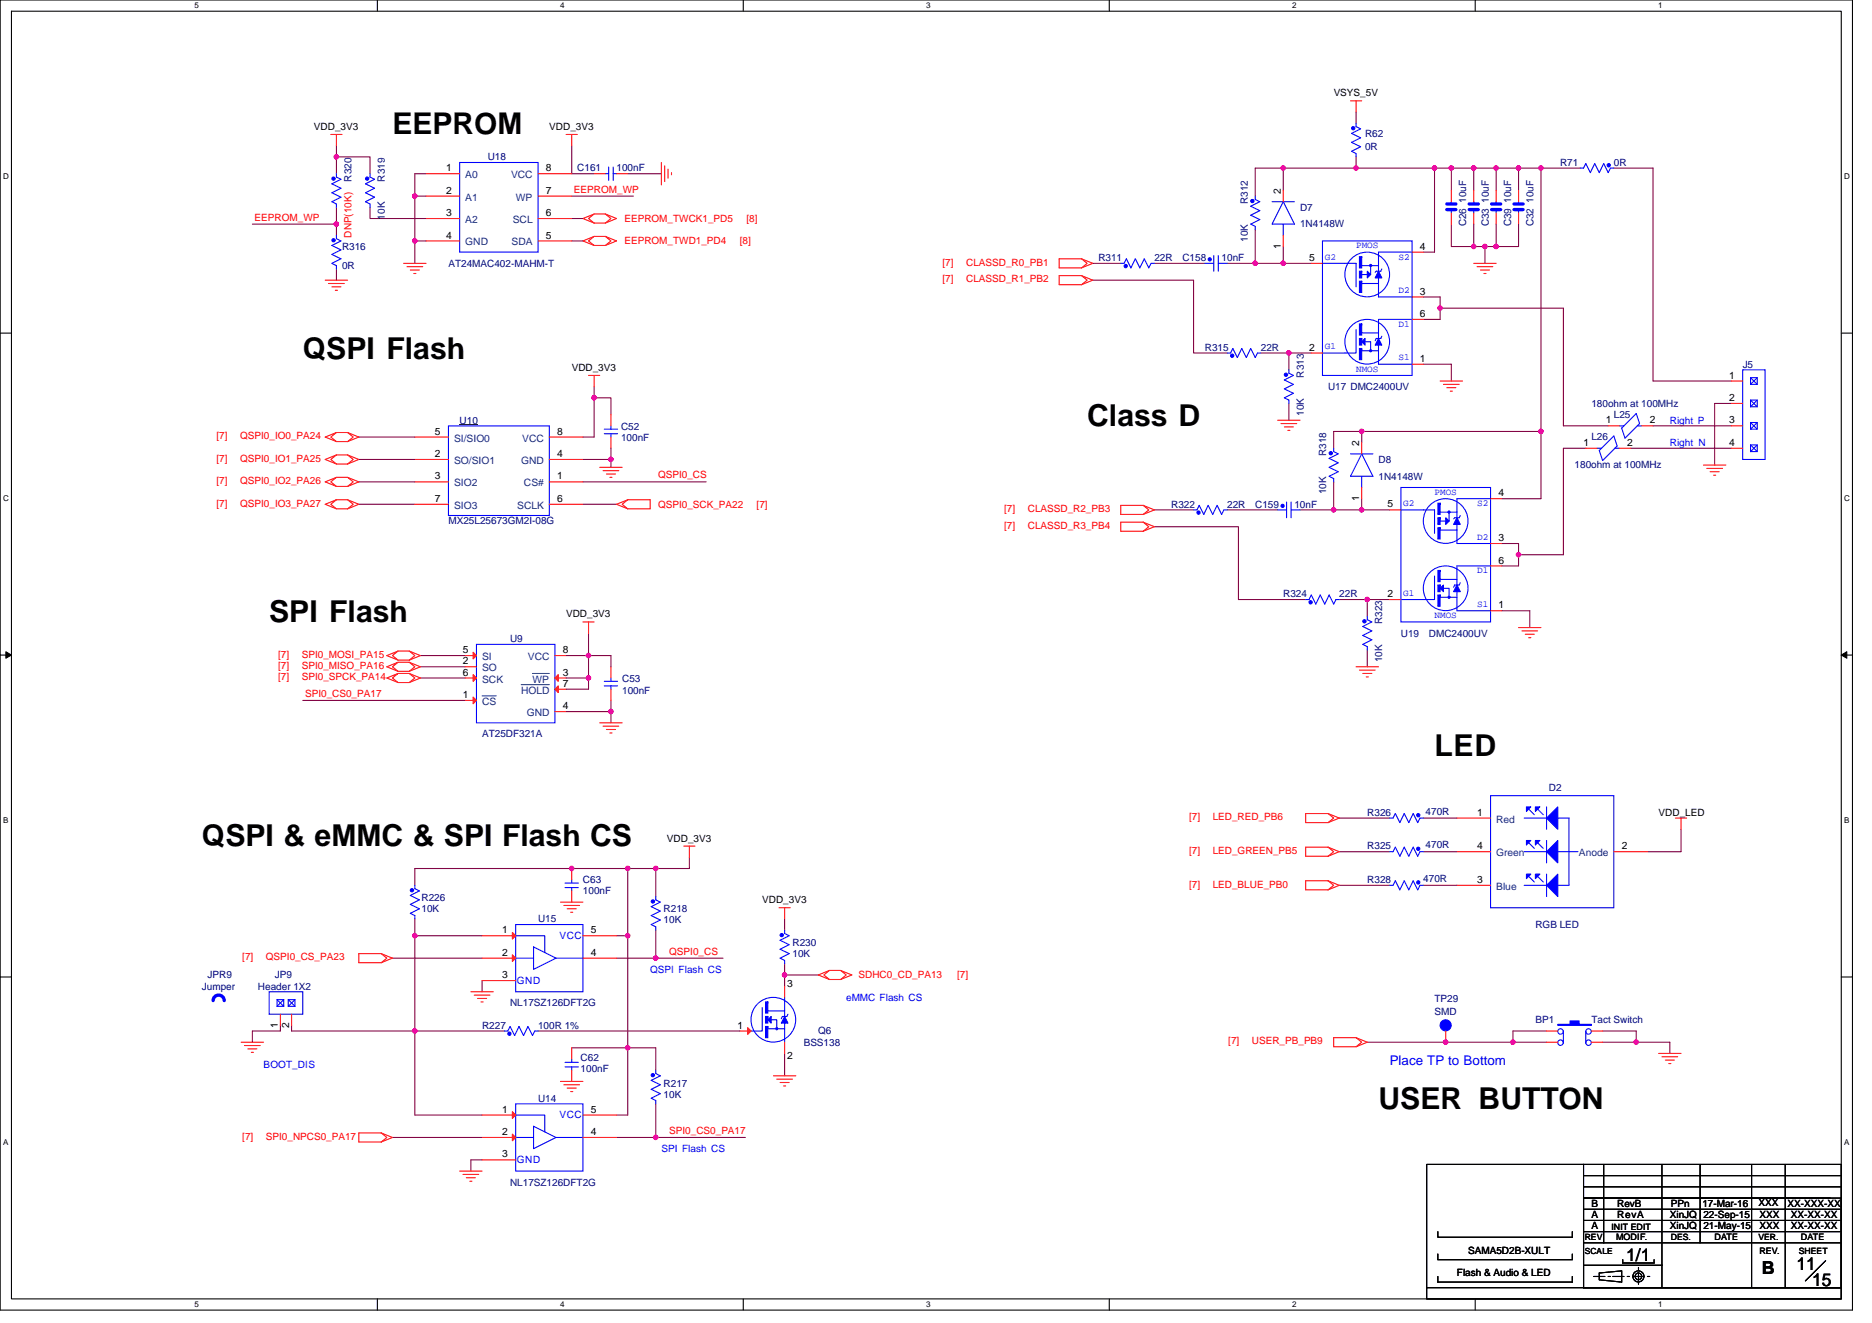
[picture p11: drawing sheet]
<svg xmlns="http://www.w3.org/2000/svg" width="297mm" height="210mm" viewBox="0 0 297 210" stroke-linecap="round" stroke-linejoin="round" font-family="sans-serif">
<path d="M0 0h293.9v207.9h-293.9zM1.8 1.8h290.4v204.3h-290.4z" fill="none" stroke="#000" stroke-width=".17"/>
<g fill="#fff">
<path d="M30.8 .2h.7v1.4h-.7z"/>
<path d="M30.8 206.3h.7v1.4h-.7z"/>
</g>
<path d="M59.9 0v1.8M59.9 206.1v1.8" fill="none" stroke="#000" stroke-width=".17"/>
<g fill="#fff">
<path d="M88.9 .2h.7v1.4h-.7z"/>
<path d="M88.9 206.3h.7v1.4h-.7z"/>
</g>
<path d="M117.9 0v1.8M117.9 206.1v1.8" fill="none" stroke="#000" stroke-width=".17"/>
<g fill="#fff">
<path d="M147 .2h.7v1.4h-.7z"/>
<path d="M147 206.3h.7v1.4h-.7z"/>
</g>
<path d="M176 0v1.8M176 206.1v1.8" fill="none" stroke="#000" stroke-width=".17"/>
<g fill="#fff">
<path d="M205 .2h.7v1.4h-.7z"/>
<path d="M205 206.3h.7v1.4h-.7z"/>
</g>
<path d="M234.1 0v1.8M234.1 206.1v1.8" fill="none" stroke="#000" stroke-width=".17"/>
<g fill="#fff">
<path d="M263.1 .2h.7v1.4h-.7z"/>
<path d="M263.1 206.3h.7v1.4h-.7z"/>
<path d="M.5 27.3h.9v1.4h-.9z"/>
<path d="M292.6 27.3h.9v1.4h-.9z"/>
<path d="M.5 78.4h.9v1.4h-.9z"/>
<path d="M292.6 78.4h.9v1.4h-.9z"/>
</g>
<path d="M0 52.9h1.8M292.2 52.9h1.7" fill="none" stroke="#000" stroke-width=".17"/>
<g fill="#fff">
<path d="M.5 129.5h.8v1.4h-.8z"/>
<path d="M292.6 129.5h.9v1.4h-.9z"/>
</g>
<path d="M0 103.9h1.8M292.2 103.9h1.7" fill="none" stroke="#000" stroke-width=".17"/>
<path d="M.9 103.4l.9 .5-.9 .5zM292.2 103.9l.8-.5v1z" fill="#000" stroke="#000" stroke-width=".16"/>
<g fill="#fff">
<path d="M.5 180.5h.8v1.4h-.8z"/>
<path d="M292.6 180.5h.9v1.4h-.9z"/>
</g>
<g fill="none" stroke="#000" stroke-width=".17">
<path d="M0 155h1.8M292.2 155h1.7M228.2 199v.9h21.3v-.9M228.2 195.4v.9h21.3v-.9M251.3 186.5h40.9M251.3 193.6h40.7M251.3 191.9h40.7M251.3 190.1h39.1M251.3 188.3h40.9M251.3 197.2h40.9M251.3 184.7h-24.9v19.6M251.3 195.4h40.9"/>
<path d="M251.3 184.7h40.9v19.6h-40.9zM251.3 190.1h40.9v14.2h-40.9zM254.5 184.7v12.5M257.5 199.9v.5h5v-.5M263.7 184.7v19.6M269.8 184.7v12.5M277.9 184.7v19.6M283.3 184.7v19.6M226.4 204.3h65.8v1.8h-65.8zM228.2 202.5v.9h21.3v-.9M251.3 200.7h12.4M252.9 202.5h1.8"/>
<path d="M253.8 202l3.5-.4v1.8l-3.5-.3zM255.2 202.5h.3M255.9 202.5h1.8M258.2 202.5h.4M259.1 202.5h1.8M260 201.1v.3M260 202v1.8M261.4 202.5h.4M289.7 200l-3.2 3.2"/>
<circle cx="260" cy="202.5" r=".53"/>
<circle cx="260" cy="202.5" r=".88"/>
</g>
<g fill="none" stroke="#800040" stroke-width=".17">
<path d="M215.2 17.8v1.8M40 35.6h13.4M53.4 24.9h5.3v2.7M53.4 23.1v1.8M53.4 32.9v2.7M53.4 35.6v1.7M53.4 24.9v2.7M58.7 32.9v1.8h8.9M65.8 38.2h1.8M65.8 31.1h1.8M65.8 38.2v3.6M67.6 27.6h-1.8v10.6"/>
<path d="M90.7 23.1v4.5h3.6M90.7 31.1h9.8M90.7 34.7h1.8M90.7 38.2h1.8M99.6 27.6h5.3M199.2 36.4v5.4M203.6 26.7h-4.4v4.4M203.6 39.1v2.7M203.6 26.7v3.5M203.6 26.7h11.6M215.2 26.7h12.4v13.3h-1.8M215.2 24.9v1.8"/>
<path d="M227.6 26.7h2.7M230.3 26.7h3.5M230.3 35.6v3.5h3.5M230.3 26.7v3.5M233.8 26.7v3.5M233.8 35.6v3.5M233.8 26.7h3.6M233.8 39.1h1.8M235.6 39.1h1.8M235.6 39.1v2.7M237.4 26.7v3.5M237.4 35.6v3.5"/>
<path d="M237.4 26.7h3.6M241 26.7h3.5M241 26.7v3.5M241 35.6v3.5h-3.6M244.5 26.7v41.8M244.5 26.7h6.2M256.1 26.7h6.2v33.8h12.4M53.4 42.7v1.7M173.4 41.8h4.4M173.4 44.5h16v11.5h5.3M183.2 41.8h8M194.7 41.8h4.5"/>
<path d="M199.2 41.8h4.4M200.1 56h4.4v2.7M203.6 41.8h4.5M204.5 56h3.6M225.8 47.1h2.7v1.8M225.8 57.8h4.5v2.7M228.5 48.9v1.8h-2.7M228.5 48.9h19.6v18.7h7.1M56.9 69.3h8.9M56.9 72.9h8.9M56.9 76.5h8.9M92.5 76.5h19.6"/>
<path d="M92.5 72.9h4.4M94.3 61.3v1.8h2.6v2.7M94.3 63.1v6.2h-1.8M96.9 72.9v1.2M96.9 71.1v1.8M204.5 64v2.7M211.6 76.5v4.4M216.1 68.5h28.4M216.1 79.1v1.8h4.4M216.1 68.5h-4.5v2.6M216.1 68.5v1.7M244.5 68.5v10.6h-6.2"/>
<path d="M251.6 71.1h-3.5v16.9h-7.1M258.7 71.1h16M262.3 67.6h12.4M274.7 64h-2.6v9.8M56.9 80h8.9M92.5 80h5.3M183.2 83.6h13.3v11.5h10.7M183.2 80.9h6.2M194.7 80.9h8M206.3 80.9h9.8M212.5 95.1h4.5v2.7M217 95.1h3.5"/>
<path d="M238.3 96.9h4.4v2.7M238.3 86.2h2.7v1.8M241 88v1.8h-2.7M48 111.1h25.8M66.7 104h7.1M66.7 105.8h7.1M66.7 107.6h7.1M89.8 112.9h7.1M89.8 107.6h3.6M89.8 104h3.6M93.4 104h3.5v1.8M93.4 107.6v1.7h-3.6"/>
<path d="M93.4 104v3.6M93.4 100.5v3.5M96.9 111.1v1.8M96.9 112.9v1.8M217 103.1v2.7M99.6 137.8h-33.8v2.7M99.6 137.8h4.5M99.6 137.8v10.7M104.1 137.8v4.4M109.4 136v1.8h-5.3M212.5 135.1h8M212.5 129.8h8"/>
<path d="M225.8 135.1h5.4M225.8 129.8h5.4M266.7 131.6v3.5h-5.3M62.3 152h14.2M65.8 148.5h10.7M65.8 145.8v2.7M65.8 148.5v15.1M76.5 155.6v1.8M97.8 152h6.3M97.8 148.5h1.8M99.6 148.5v17.7M104.1 152h10.6"/>
<path d="M104.1 147.6v4.4M124.5 152.9v1.8M124.5 145.8v1.8M129.8 154.7h-5.3v1.8M212.5 140.5h8M225.8 140.5h5.4M44.5 162.7v.9h-4.5v1.8M46.3 162.7v.9h19.5M65.8 163.6v13.3h10.7M65.8 163.6h14.2M85.4 163.6h32M90.7 166.2h8.9"/>
<path d="M99.6 166.2v10.7h-1.8M99.6 166.2h4.5v3.6M104.1 175.1v5.4M124.5 167.1v3.6M217 165.4h23.1M240.1 165.4h5.3M245.4 163.6h-5.3v1.8M254.3 163.6h5.3v1.8h5.4v1.7M254.3 165.4h5.3M62.3 180.5h14.2M76.5 184h-1.8v1.8M97.8 180.5h6.3"/>
<path d="M104.1 180.5h14.2"/>
</g>
<g fill="#f0f" stroke="#f0f" stroke-width=".17">
<circle cx="204.5" cy="56" r=".35"/>
<circle cx="203.6" cy="41.8" r=".35"/>
<circle cx="199.2" cy="41.8" r=".35"/>
<circle cx="203.6" cy="26.7" r=".35"/>
<circle cx="228.5" cy="48.9" r=".35"/>
<circle cx="244.5" cy="68.4" r=".35"/>
<circle cx="216.1" cy="68.4" r=".35"/>
<circle cx="211.6" cy="80.9" r=".35"/>
<circle cx="216.1" cy="80.9" r=".35"/>
<circle cx="244.5" cy="26.7" r=".35"/>
<circle cx="227.6" cy="26.7" r=".35"/>
<circle cx="215.2" cy="26.7" r=".35"/>
<circle cx="216.9" cy="95.1" r=".35"/>
<circle cx="240.9" cy="88" r=".35"/>
<circle cx="53.4" cy="24.9" r=".35"/>
<circle cx="53.4" cy="35.5" r=".35"/>
<circle cx="65.8" cy="31.1" r=".35"/>
<circle cx="65.8" cy="38.2" r=".35"/>
<circle cx="104" cy="152" r=".35"/>
<circle cx="90.7" cy="137.8" r=".35"/>
<circle cx="104" cy="180.5" r=".35"/>
<circle cx="99.6" cy="137.8" r=".35"/>
<circle cx="96.9" cy="72.9" r=".35"/>
<circle cx="94.3" cy="63.1" r=".35"/>
<circle cx="240.1" cy="165.3" r=".35"/>
<circle cx="229.4" cy="165.3" r=".35"/>
<circle cx="259.6" cy="165.3" r=".35"/>
<circle cx="230.3" cy="26.7" r=".35"/>
<circle cx="235.6" cy="39.1" r=".35"/>
<circle cx="233.8" cy="26.7" r=".35"/>
<circle cx="237.4" cy="26.7" r=".35"/>
<circle cx="240.9" cy="26.7" r=".35"/>
<circle cx="237.4" cy="39.1" r=".35"/>
<circle cx="233.8" cy="39.1" r=".35"/>
<circle cx="96.9" cy="112.9" r=".35"/>
<circle cx="93.4" cy="107.6" r=".35"/>
<circle cx="93.4" cy="104" r=".35"/>
<circle cx="99.6" cy="166.2" r=".35"/>
<circle cx="99.6" cy="148.4" r=".35"/>
<circle cx="65.8" cy="163.6" r=".35"/>
<circle cx="65.8" cy="148.4" r=".35"/>
<circle cx="104" cy="137.8" r=".35"/>
<circle cx="124.5" cy="154.7" r=".35"/>
</g>
<g fill="none" stroke="#f00" stroke-width=".17">
<path d="M214.3 16h1.8M215.2 16v1.8M215.2 19.6h.1M52.5 21.3h1.8M53.4 21.3v1.8M53.4 37.3h.1M53.4 27.6h.1M53.4 32.9h.1M58.7 27.6h.1M58.7 32.9h.1M67.6 27.6h5.3M67.6 31.1h5.3"/>
<path d="M67.6 34.7h5.3M67.6 38.2h5.3M85.4 27.6h5.3M85.4 31.1h5.3M85.4 34.7h5.3M85.4 38.2h5.3M89.8 21.3h1.8M90.7 21.3v1.8M94.3 27.6h1.8M94.3 37.5l-.9 .7 .9 .7M94.3 34l-.9 .7 .9 .7M96.1 37.5h-1.8l-1.8 .7 1.8 .7"/>
<path d="M96.1 34h-1.8l-1.8 .7 1.8 .7M96.1 38.9l.8-.7-.8-.7 1.7 .7-1.7 .7h-1.8M96.1 35.4l.8-.7-.8-.7 1.7 .7-1.7 .7h-1.8M97.8 27.6h1.8M104.9 25.8v3.5M105.5 26.3v2.5M106 26.8v1.5M106.5 27.4v.3M199.2 31.1h.1M199.2 36.4h.1M203.6 37.3v1.8M203.6 30.2v1.8"/>
<path d="M215.2 24.9h.1M230.3 30.2v1.8M230.3 33.8v1.8M233.8 30.2v1.8M233.8 33.8v1.8M237.4 30.2v1.8M237.4 33.8v1.8M241 30.2v1.8M241 33.8v1.8M250.7 26.7h.1M256.1 26.7h.1M51.6 44.4h3.6"/>
<path d="M52.1 45h2.5M52.7 45.5h1.4M53.2 46.1h.3M53.4 42.7h.1M64 41.8h3.6M64.6 42.3h2.5M65.1 42.8h1.4M65.7 43.4h.3M93.4 59.6h1.8M94.3 59.6v1.7M171.6 41.1l1.8 .7-1.8 .7M171.6 41.1l.9 .7-.9 .7"/>
<path d="M171.6 43.7l1.8 .7-1.8 .8M171.6 43.7l.9 .7-.9 .8M171.6 41.1h-3.5v1.4h3.5M171.6 43.7h-3.5v1.5h3.5M177.8 41.8h.1M183.2 41.8h.1M191.2 41.8h.1M194.7 56h.1M194.7 41.8h.1M200.1 56h.1M204.5 58.7h.1M208.1 56h1.7"/>
<path d="M208.1 41.8h1.7M224.1 57.8h1.7M224.1 50.7h1.7M224.1 47.1h1.7M224.1 40h1.7M233.8 41.8h3.6M234.4 42.3h2.5M234.9 42.8h1.4M235.5 43.4h.3M53.4 68.6h1.8l1.7 .7-1.7 .8M53.4 72.2h1.8l1.7 .7-1.7 .7M53.4 75.7h1.8l1.7 .8-1.7 .7"/>
<path d="M53.4 79.3h1.8l1.7 .7-1.7 .7M53.4 70.1l-.9-.8 .9-.7-1.8 .7 1.8 .8h1.8M53.4 73.6l-.9-.7 .9-.7-1.8 .7 1.8 .7h1.8M53.4 77.2l-.9-.7 .9-.8-1.8 .8 1.8 .7h1.8M55.2 68.6l.8 .7-.8 .8M55.2 72.2l.8 .7-.8 .7M55.2 75.7l.8 .8-.8 .7M55.2 79.3l.8 .7-.8 .7M65.8 69.3h5.4M65.8 72.9h5.4M65.8 76.5h5.4M87.2 69.3h5.3"/>
<path d="M87.2 76.5h5.3M87.2 72.9h5.3M95.2 74.1h3.5M95.7 74.7h2.5M96.2 75.2h1.5M96.8 75.7h.3M96.9 65.8v1.8M96.9 69.3v1.8M99.6 79.3h3.6v1.4h-3.6M99.6 79.3l-1.8 .7 1.8 .7M99.6 79.3l-.9 .7 .9 .7M202.7 66.7h3.6"/>
<path d="M203.3 67.2h2.5M203.8 67.7h1.4M204.3 68.3h.4M204.5 64h.1M211.6 71.1h.1M211.6 76.5h.1M216.1 77.3v1.8M216.1 70.2v1.8M228.5 60.5h3.6M229 61h2.5M229.6 61.5h1.4M230.1 62.1h.4"/>
<path d="M236.5 79.1h1.8M251.6 71.1h1.8M255.2 67.6h1.8M257 71.1h1.7M260.5 67.6h1.8M270.3 73.8h3.6M270.8 74.3h2.5M271.4 74.8h1.4M271.9 75.4h.3M274.7 60.5h1.8M274.7 64h1.8M274.7 67.6h1.8"/>
<path d="M274.7 71.1h1.8M53.4 80.7l-.9-.7 .9-.7-1.8 .7 1.8 .7h1.8M65.8 80h5.4M87.2 80h5.3M92.5 98.7h1.8M93.4 98.7v1.8M181.4 80.2h-3.6v1.4h3.6M181.4 82.8h-3.6v1.5h3.6M181.4 80.2l1.8 .7-1.8 .7M181.4 80.2l.9 .7-.9 .7M181.4 82.8l1.8 .8-1.8 .7M181.4 82.8l.9 .8-.9 .7"/>
<path d="M189.4 80.9h.1M194.7 80.9h.1M202.7 80.9h.1M206.3 80.9h.1M207.2 95.1h.1M212.5 95.1h.1M217 97.8h.1M220.5 95.1h1.8M220.5 80.9h1.8M236.5 96.9h1.8M236.5 89.8h1.8M236.5 86.2h1.8"/>
<path d="M241 99.6h3.5M63.2 103.3h1.7l1.8 .7-1.8 .7M63.2 105.1h1.7l1.8 .7-1.8 .7M63.2 106.8h1.7l1.8 .8-1.8 .7M64.9 104.7h-1.7l-1.8-.7 1.8-.7-.9 .7 .9 .7M64.9 106.5h-1.7l-1.8-.7 1.8-.7-.9 .7 .9 .7M64.9 108.3h-1.7l-1.8-.7 1.8-.8-.9 .8 .9 .7M64.9 103.3l.9 .7-.9 .7M64.9 105.1l.9 .7-.9 .7M64.9 106.8l.9 .8-.9 .7M73.8 111.1h1.8M73.8 107.6h1.8"/>
<path d="M73.8 104h1.8M73.8 105.8h1.8M88.1 109.3h1.7M88.1 112.9h1.7M88.1 104h1.7M88.1 107.6h1.7M95.2 114.7h3.5M95.7 115.2h2.5M96.2 115.7h1.5M96.8 116.3h.3M96.9 105.8v1.8M96.9 109.3v1.8"/>
<path d="M215.2 105.8h3.5M215.7 106.3h2.5M216.2 106.8h1.5M216.8 107.4h.3M217 103.1h.1M241.5 100.1h2.5M242 100.6h1.5M242.6 101.2h.3M90.7 137.8v1.8M108.5 134.2h1.8M109.4 134.2v1.8M210.7 139.7h-3.5v1.5h3.5"/>
<path d="M210.7 134.4h-3.5v1.4h3.5M210.7 129.1h-3.5v1.4h3.5M210.7 139.7l1.8 .8-1.8 .7M210.7 139.7l.9 .8-.9 .7M210.7 134.4l1.8 .7-1.8 .7M210.7 134.4l.9 .7-.9 .7M210.7 129.1l1.8 .7-1.8 .7M210.7 129.1l.9 .7-.9 .7M220.5 129.8h.1M220.5 135.1h.1M225.8 129.8h.1M225.8 135.1h.1"/>
<path d="M231.2 129.8h5.3M231.2 135.1h5.3M256.1 135.1h5.3M265.9 129.8h1.7M266.7 129.8v1.8M60.5 151.3h-3.6v1.4h3.6M60.5 151.3l1.8 .7-1.8 .7M60.5 151.3l.9 .7-.9 .7M65.8 140.5h.1M65.8 145.8h.1M74.7 157.4h3.6M75.2 157.9h2.5"/>
<path d="M75.8 158.4h1.4M76.3 159h.4M76.5 148.5h5.3M76.5 152h5.3M76.5 155.6h5.3M88.9 143.1h3.6M89.5 143.7h2.5M90 144.2h1.4M90.5 144.7h.4M90.7 141.4v1.7M92.5 152h5.3M92.5 148.5h5.3"/>
<path d="M104.1 142.2h.1M104.1 147.6h.1M123.6 144h1.8M124.5 144v1.8M124.5 156.5v1.7M124.5 147.6h.1M124.5 152.9h.1M131.6 155.4h1.8l1.8-.7-1.8-.7 .9 .7-.9 .7M131.6 154l-.9 .7 .9 .7M133.4 154h-1.8l-1.8 .7 1.8 .7M220.5 140.5h.1M225.8 140.5h.1"/>
<path d="M231.2 140.5h5.3M38.3 165.4h3.5M38.8 165.9h2.5M39.3 166.4h1.5M39.9 167h.3M44.5 160.9v1.8M46.3 160.9v1.8M60.5 179.7h-3.6v1.5h3.6M60.5 179.7l1.8 .8-1.8 .7M60.5 179.7l.9 .8-.9 .7M76.5 176.9h5.3M80 163.6h.1"/>
<path d="M85.4 163.6h.1M88.9 171.6h3.6M89.5 172.1h2.5M90 172.6h1.4M90.5 173.2h.4M90.7 166.2v1.8M90.7 169.8v1.8M92.5 176.9h5.3M104.1 169.8h.1M104.1 175.1h.1M117.4 163.6h1.8M122.7 170.7h3.6"/>
<path d="M123.3 171.2h2.4M123.8 171.7h1.4M124.3 172.3h.4M124.5 165.4v1.7M215.2 164.6h-3.6v1.5h3.6M215.2 164.6l1.8 .8-1.8 .7M215.2 164.6l.9 .8-.9 .7M229.4 163.6v1.8M245.4 163.6h1.8M245.4 165.4h1.8M252.5 163.6h1.8M252.5 165.4h1.8"/>
<path d="M263.2 167.1h3.5M263.7 167.7h2.5M264.2 168.2h1.5M264.8 168.7h.3M72.9 185.8h3.6M73.5 186.3h2.5M74 186.9h1.4M74.5 187.4h.4M76.5 180.5h5.3M76.5 184h5.3M92.5 180.5h5.3"/>
</g>
<g fill="none" stroke="#00f" stroke-width=".17">
<path d="M215.2 19.6v.5l.7 .3-1.4 .8 1.4 .7-1.4 .7 1.4 .7-1.4 .7 .7 .4v.5M53.4 37.3v.6l.7 .3-1.4 .7 1.4 .7-1.4 .8 1.4 .7-1.4 .7 .7 .3v.6M53.4 27.6v.5l.7 .3-1.4 .8 1.4 .7-1.4 .7 1.4 .7-1.4 .7 .7 .4v.5M58.7 27.6v.5l.7 .3-1.4 .8 1.4 .7-1.4 .7 1.4 .7-1.4 .7 .7 .4v.5M72.9 25.8h12.5v14.2h-12.5zM96.1 27.6h.5M96.6 26.5v2.1M97.3 27.6h.5M97.3 26.5v2.1M199.2 31.1v.5l.7 .4-1.4 .7 1.4 .7-1.4 .7 1.4 .7-1.4 .8 .7 .3v.5M201.8 32h3.6M203.6 32l1.8 3.6h-3.6z"/>
<path d="M203.6 35.6v1.7M209.8 38.2h14.3v21.4h-14.3zM230.3 32v.4M230.3 33.3v.5M233.8 32v.4M233.8 33.3v.5M237.4 32v.4M237.4 33.3v.5M241 32v.4M241 33.3v.5M250.7 26.7h.6l.3-.7 .7 1.4 .7-1.4 .8 1.4 .7-1.4 .7 1.4 .3-.7h.6M177.8 41.8h.6l.3-.7 .7 1.4 .7-1.4 .8 1.4 .7-1.4 .7 1.4 .3-.7h.6"/>
<path d="M191.2 41.8h1.4M192.6 40.5v2.5M193.3 40.5v2.5M193.3 41.8h1.4M194.7 56h.6l.3-.7 .7 1.4 .7-1.4 .8 1.4 .7-1.4 .7 1.4 .3-.7h.6M204.5 58.7v.5l.7 .4-1.4 .7 1.4 .7-1.4 .7 1.4 .7-1.4 .7 .7 .4v.5M209.8 41.8h5.4v3.7M215.2 52.3v3.7h-5.4M216.1 42.1h1.2M216.1 55.6h1.2M216.1 45h2.6M216.6 54.2h.9v1.3"/>
<path d="M217.5 42.3v1.3h-1.4M217.7 42.1h1M217.7 55.6h1M218.7 52.8v.9M218.7 54.8v3h5.4M218.7 44.1v.9M218.7 42.1v.9M218.7 45v2.1h5.4M219.3 53.3l-.2 .4h-.7l-.2 .4M219.3 42.7l-.2 .3h-.7l-.2 .2M224.1 50.7h-5.4v2.1h-2.6M224.1 40h-5.4v2.1"/>
<path d="M276.5 58.7h3.6v14.2h-3.6zM277.8 59.9h1v1.1h-1zM277.8 59.9l1 1.1M278.8 59.9l-1 1.1M71.2 67.6h16v14.2h-16zM95.9 68.1h2.1M95.9 68.8h2.1M96.9 67.6v.5M96.9 68.8v.5M204.1 79.7v2.4M204.9 79.7v2.4M211.6 71.1v.5l.7 .4-1.4 .7 1.4 .7-1.4 .7 1.4 .7-1.4 .8 .7 .3v.6"/>
<path d="M214.3 72h3.5M216.1 72l1.7 3.6h-3.5zM216.1 75.6v1.7M222.3 77.3h14.2v21.4h-14.2zM236.5 79.1h-5.3v2.2M253.4 71.1h.7M253.8 71.5l2.3-2.3 .5 1.6-2.3 2.3zM256.2 71.1h.8M257 67.6h.7M257.3 67.9l2.3-2.3 .6 1.6-2.4 2.3zM259.8 67.6h.7M277.8 63.5h1v1h-1z"/>
<path d="M277.8 67h1v1.1h-1zM277.8 70.6h1v1h-1zM277.8 63.5l1 1M277.8 67l1 1.1M277.8 70.6l1 1M278.8 63.5l-1 1M278.8 67l-1 1.1M278.8 70.6l-1 1M189.4 80.9h.5l.4-.7 .7 1.4 .7-1.4 .7 1.4 .7-1.4 .7 1.4 .4-.7h.5M202.7 80.9h1.4M204.9 80.9h1.4M207.2 95.1h.5l.4-.7 .7 1.4 .7-1.4 .7 1.4 .7-1.4 .7 1.4 .4-.7h.5"/>
<path d="M217 97.8v.5l.7 .4-1.5 .7 1.5 .7-1.5 .7 1.5 .7-1.5 .7 .8 .4v.5M222.3 80.9h5.3v3.7M227.6 91.4v3.7h-5.3M228.5 84.1h2.7M228.5 81.3h1.3M228.5 94.8h1.3M229 93.3h.9v1.3M229.9 81.4v1.3h-1.4M230.1 94.8h1.1M230.1 81.3h1.1M231.2 91.9v.9M231.2 93.9v3h5.3"/>
<path d="M231.2 83.2v.9M231.2 81.3v.8M231.2 84.1v2.1h5.3M231.7 81.8l-.2 .3h-.7l-.2 .2M231.7 92.5l-.2 .3h-.7l-.2 .4M236.5 89.8h-5.3v2.1h-2.7M75.6 102.2h12.5v12.5h-12.5zM95.9 108.1h2.1M95.9 108.8h2.1M96.9 107.6v.5M96.9 108.8v.5M90.7 139.6v.5"/>
<path d="M220.5 129.8h.5l.4-.7 .7 1.4 .7-1.4 .7 1.4 .7-1.4 .8 1.4 .3-.7h.5M220.5 135.1h.5l.4-.7 .7 1.4 .7-1.4 .7 1.4 .7-1.4 .8 1.4 .3-.7h.5M236.5 126.2h19.6v17.8h-19.6zM241.8 129.8h3.6M241.8 135.1h3.6M242.6 128.4l.9 .9M242.6 133.7l.9 .9M242.6 139l.9 .9M244 128.4l.9 .9M244 133.7l.9 .9M244 139l.9 .9M245.4 128v3.6"/>
<path d="M245.4 133.3v3.6M245.4 138.7v3.5M247.2 129.8h1.8v10.7h-1.8M247.2 135.1h3.2M42.7 157.4h5.3v3.5h-5.3zM44 158.6h1v1.1h-1zM44 158.6l1 1.1M45 158.6l-1 1.1M45.7 158.6h1.1v1.1h-1.1zM45.7 158.6l1.1 1.1M46.8 158.6l-1.1 1.1M65.8 140.5v.5l.7 .4-1.4 .7 1.4 .7-1.4 .7 1.4 .7-1.4 .7 .7 .4v.5"/>
<path d="M81.8 146.7h10.7v10.7h-10.7zM81.8 152h2.9M81.8 148.5h4.6v2.6M84.7 150.2l3.5 1.8-3.5 1.8zM88.2 152h4.3M89.7 140.1h2.1M89.7 140.8h2.1M90.7 140.8v.6M104.1 142.2v.6l.7 .3-1.5 .7 1.5 .7-1.5 .8 1.5 .7-1.5 .7 .8 .3v.6M120.9 159.9v3.7h-1.7M124.5 158.2v2.2h-2.7M124.5 147.6v.5l.7 .4-1.4 .7 1.4 .7-1.4 .7 1.4 .7-1.4 .7 .7 .4v.5"/>
<path d="M220.5 140.5h.5l.4-.8 .7 1.5 .7-1.5 .7 1.5 .7-1.5 .8 1.5 .3-.7h.5M241.8 140.5h3.6M80 163.6h.6l.3-.7 .8 1.4 .7-1.4 .7 1.4 .7-1.4 .7 1.4 .4-.7h.5M81.8 175.1h10.7v10.7h-10.7zM81.8 176.9h4.6v2.7M84.7 178.7l3.5 1.8-3.5 1.7zM89.7 168.6h2.1M89.7 169.3h2.1M90.7 168v.6M90.7 169.3v.5M104.1 169.8v.5l.7 .4-1.5 .7 1.5 .7-1.5 .7 1.5 .7-1.5 .7 .8 .4v.5M121.8 163.2h1.3"/>
<path d="M122.4 161.8h.9v1.2M123.4 163.2h1.1v2.2M124.5 160.4v.9M124.5 162.3v.9M125 160.9l-.1 .4h-.8l-.1 .3M248.1 163.6v1.9M251.6 163.6v1.9M81.8 180.5h2.9M88.2 180.5h4.3"/>
<circle cx="216.9" cy="54.2" r="3.5"/>
<circle cx="216.9" cy="43.6" r="3.5"/>
<circle cx="229.4" cy="82.7" r="3.5"/>
<circle cx="229.4" cy="93.3" r="3.5"/>
<circle cx="122.7" cy="161.8" r="3.5"/>
<circle cx="247.6" cy="165.4" r=".43"/>
<circle cx="247.6" cy="163.6" r=".43"/>
<circle cx="252.1" cy="165.4" r=".43"/>
<circle cx="252.1" cy="163.6" r=".43"/>
</g>
<g fill="#00f" stroke="#00f" stroke-width=".17">
<path d="M122.4 161.3v1l-.6-.5z" fill-rule="evenodd"/>
<path d="M121.5 159v1.7h.3v-1.7z" fill-rule="evenodd"/>
<path d="M121.5 162.9v1.7h.3v-1.7z" fill-rule="evenodd"/>
<path d="M121.5 161.3v1h.3v-1z" fill-rule="evenodd"/>
<path d="M124.5 161.3l.5 1h-1z" fill-rule="evenodd"/>
<path d="M215.7 51.4v1.8h.4v-1.8z" fill-rule="evenodd"/>
<path d="M215.7 55.3v1.8h.4v-1.8z" fill-rule="evenodd"/>
<path d="M215.7 53.7v1.1h.4v-1.1z" fill-rule="evenodd"/>
<path d="M218.7 53.7l.6 1.1h-1.1z" fill-rule="evenodd"/>
<path d="M216.6 53.7v1.1l-.5-.6z" fill-rule="evenodd"/>
<path d="M215.7 40.7v1.8h.4v-1.8z" fill-rule="evenodd"/>
<path d="M217 43l.5 .6-.5 .5z" fill-rule="evenodd"/>
<path d="M218.7 43l.6 1.1h-1.1z" fill-rule="evenodd"/>
<path d="M215.7 43v1.1h.4v-1.1z" fill-rule="evenodd"/>
<path d="M215.7 44.6v1.8h.4v-1.8z" fill-rule="evenodd"/>
<path d="M247.2 128v3.6l-1.8-1.8z" fill-rule="evenodd"/>
<path d="M243.6 128h.7l-.7 .7z" fill-rule="evenodd"/>
<path d="M242.2 128h.7l-.7 .7z" fill-rule="evenodd"/>
<path d="M242.2 133.3h.7l-.7 .8z" fill-rule="evenodd"/>
<path d="M243.6 133.3h.7l-.7 .8z" fill-rule="evenodd"/>
<path d="M247.2 133.3v3.6l-1.8-1.8z" fill-rule="evenodd"/>
<path d="M242.2 138.7h.7l-.7 .7z" fill-rule="evenodd"/>
<path d="M243.6 138.7h.7l-.7 .7z" fill-rule="evenodd"/>
<path d="M247.2 138.7v3.5l-1.8-1.7z" fill-rule="evenodd"/>
<path d="M228.2 90.5v1.8h.3v-1.8z" fill-rule="evenodd"/>
<path d="M228.2 94.4v1.8h.3v-1.8z" fill-rule="evenodd"/>
<path d="M228.2 92.8v1.1h.3v-1.1z" fill-rule="evenodd"/>
<path d="M231.2 92.8l.5 1.1h-1.1z" fill-rule="evenodd"/>
<path d="M229 92.8v1.1l-.5-.6z" fill-rule="evenodd"/>
<path d="M228.2 79.8v1.8h.3v-1.8z" fill-rule="evenodd"/>
<path d="M229.4 82.1l.5 .6-.5 .5z" fill-rule="evenodd"/>
<path d="M231.2 82.1l.5 1.1h-1.1z" fill-rule="evenodd"/>
<path d="M228.2 82.1v1.1h.3v-1.1z" fill-rule="evenodd"/>
<path d="M228.2 83.7v1.8h.3v-1.8z" fill-rule="evenodd"/>
<path d="M247.2 162.5h1.9v-.5h1.5v.5h1.9v.2h-5.3z" fill-rule="evenodd"/>
<circle cx="52.9" cy="38.1" r=".26"/>
<circle cx="214.7" cy="20.3" r=".26"/>
<circle cx="225" cy="129.3" r=".26"/>
<circle cx="123.2" cy="163.2" r=".17"/>
<circle cx="80.8" cy="164" r=".26"/>
<circle cx="58.3" cy="28.3" r=".26"/>
<circle cx="198.7" cy="31.9" r=".26"/>
<circle cx="211.2" cy="71.9" r=".26"/>
<circle cx="217.5" cy="55.6" r=".17"/>
<circle cx="217.5" cy="42.1" r=".17"/>
<circle cx="178.6" cy="42.2" r=".26"/>
<circle cx="103.6" cy="143" r=".26"/>
<circle cx="195.5" cy="56.4" r=".26"/>
<circle cx="124" cy="148.4" r=".26"/>
<circle cx="52.9" cy="28.3" r=".26"/>
<circle cx="190.2" cy="81.3" r=".26"/>
<circle cx="103.6" cy="170.6" r=".26"/>
<circle cx="229.9" cy="94.8" r=".17"/>
<circle cx="229.9" cy="81.2" r=".17"/>
<circle cx="229.4" cy="162.7" r=".88"/>
<circle cx="65.4" cy="141.3" r=".26"/>
<circle cx="203.5" cy="80.3" r=".25"/>
<circle cx="225" cy="134.7" r=".26"/>
<circle cx="225" cy="140" r=".26"/>
<circle cx="208" cy="95.6" r=".26"/>
<circle cx="204.1" cy="59.5" r=".26"/>
<circle cx="255.3" cy="26.2" r=".26"/>
<circle cx="192" cy="41.1" r=".25"/>
<circle cx="216.5" cy="98.6" r=".26"/>
</g>
<path d="M72.9 67.4h3" fill="none" stroke="#000080" stroke-width=".16"/>
<path d="M229.6 32.4h1.4M229.6 33.3h1.4M233.1 32.4h1.5M233.1 33.3h1.5M236.7 32.4h1.4M236.7 33.3h1.4M240.2 32.4h1.5M240.2 33.3h1.5M33.8 158.7a.88 .88 0 0 1 .9-.8 .88 .88 0 0 1 .9 .8" fill="none" stroke="#00f" stroke-width=".53"/>
<g fill="#f00" stroke="#f00" stroke-width=".17">
<path d="M81.3 147.9l.5 .6-.5 .5z"/>
<path d="M81.3 151.5l.5 .5-.5 .5z"/>
<path d="M118.6 163l.6 .6-.6 .5z"/>
<path d="M81.3 176.4l.5 .5-.5 .5z"/>
<path d="M81.3 179.9l.5 .6-.5 .5z"/>
<path d="M88.1 109.3l.5-.5v1.1z"/>
<path d="M75.1 110.6l.5 .5-.5 .6z"/>
<path d="M75.1 107l.5 .6-.5 .5z"/>
<path d="M75.1 103.5l.5 .5-.5 .5z"/>
<path d="M88.1 107.6l.5-.6v1.1z"/>
</g>
<path d="M76.5 110.4h2.2M82.7 108.6h4.5M84.5 106.8h2.7" fill="none" stroke="#004080" stroke-width=".16"/>
<g font-size="4.8">
<text x="62.3" y="21.3">EEPROM</text>
<text x="48" y="56.9">QSPI Flash</text>
<text x="172.5" y="67.6">Class D</text>
<text x="42.7" y="98.7">SPI Flash</text>
<text x="227.6" y="120">LED</text>
<text x="32" y="134.2">QSPI &amp; eMMC &amp; SPI Flash CS</text>
<text x="218.7" y="176">USER BUTTON</text>
</g>
<g font-size="2.8">
<text x="258" y="200">1/1</text>
<text x="279.5" y="202.1">B</text>
<text x="285" y="201.5">11</text>
<text x="287.5" y="204">15</text>
</g>
<text font-size="2.1" fill="#00f" x="220.5" y="169">Place TP to Bottom</text>
<g font-size="1.6">
<text x="211.6" y="15.3">VSYS_5V</text>
<text x="49.8" y="20.6">VDD_3V3</text>
<text x="87.2" y="20.6">VDD_3V3</text>
<text x="70.8" y="27.2">1</text>
<text x="86.6" y="27.2">8</text>
<text x="70.8" y="30.7">2</text>
<text x="70.8" y="34.3">3</text>
<text x="86.6" y="34.3">6</text>
<text x="86.6" y="30.7">7</text>
<text x="203.2" y="30.8" transform="rotate(-90 203.2 30.8)">2</text>
<text x="70.8" y="37.8">4</text>
<text x="86.6" y="37.8">5</text>
<text x="203.2" y="39.5" transform="rotate(-90 203.2 39.5)">1</text>
<text x="207.7" y="41.4">5</text>
<text x="225.3" y="39.6">4</text>
<text x="225.3" y="46.7">3</text>
<text x="225.3" y="50.3">6</text>
<text x="90.7" y="58.8">VDD_3V3</text>
<text x="207.7" y="55.6">2</text>
<text x="225.3" y="57.4">1</text>
<text x="274.4" y="60.1">1</text>
<text x="274.4" y="63.6">2</text>
<text x="69" y="69">5</text>
<text x="88.4" y="69">8</text>
<text x="215.7" y="70.8" transform="rotate(-90 215.7 70.8)">2</text>
<text x="251.3" y="70.7">1</text>
<text x="254.8" y="67.2">1</text>
<text x="258.2" y="70.7">2</text>
<text x="261.8" y="67.2">2</text>
<text x="274.4" y="67.2">3</text>
<text x="274.4" y="70.7">4</text>
<text x="69" y="72.5">2</text>
<text x="69" y="76.1">3</text>
<text x="88.4" y="72.5">4</text>
<text x="88.4" y="76.1">1</text>
<text x="69" y="79.6">7</text>
<text x="88.4" y="79.6">6</text>
<text x="215.7" y="79.5" transform="rotate(-90 215.7 79.5)">1</text>
<text x="220.2" y="80.5">5</text>
<text x="237.8" y="78.7">4</text>
<text x="237.8" y="89.4">6</text>
<text x="237.8" y="85.9">3</text>
<text x="220.2" y="94.7">2</text>
<text x="89.8" y="98">VDD_3V3</text>
<text x="237.8" y="96.5">1</text>
<text x="73.5" y="107.2">6</text>
<text x="73.5" y="103.6">5</text>
<text x="73.5" y="105.4">2</text>
<text x="89.3" y="107.2">3</text>
<text x="89.3" y="103.6">8</text>
<text x="73.5" y="110.7">1</text>
<text x="89.3" y="112.5">4</text>
<text x="89.3" y="109">7</text>
<text x="234.4" y="129.4">1</text>
<text x="263.2" y="129.4">VDD_LED</text>
<text x="105.8" y="133.5">VDD_3V3</text>
<text x="234.4" y="134.7">4</text>
<text x="257.3" y="134.7">2</text>
<text x="120.9" y="143.3">VDD_3V3</text>
<text x="234.4" y="140.1">3</text>
<text x="79.7" y="148.1">1</text>
<text x="93.7" y="148.1">5</text>
<text x="79.7" y="151.6">2</text>
<text x="79.7" y="155.2">3</text>
<text x="93.7" y="151.6">4</text>
<text x="124.9" y="156.7">3</text>
<text x="44.1" y="163.1" transform="rotate(-90 44.1 163.1)">1</text>
<text x="45.9" y="163.1" transform="rotate(-90 45.9 163.1)">2</text>
<text x="117" y="163.2">1</text>
<text x="124.9" y="168">2</text>
<text x="79.7" y="176.5">1</text>
<text x="93.7" y="176.5">5</text>
<text x="79.7" y="180.1">2</text>
<text x="79.7" y="183.6">3</text>
<text x="93.7" y="180.1">4</text>
<text x="252.5" y="191.5">B</text>
<text x="256.6" y="191.5">RevB</text>
<text x="265.1" y="191.5">PPn</text>
<text x="270.1" y="191.5">17-Mar-16</text>
<text x="279" y="191.3">XXX</text>
<text x="283.6" y="191.5">XX-XXX-XX</text>
<text x="252.5" y="195.1">A</text>
<text x="252.5" y="193.3">A</text>
<text x="256.6" y="193.3">RevA</text>
<text x="265" y="195.1">XinJQ</text>
<text x="265" y="193.3">XinJQ 22-Sep-15</text>
<text x="270.3" y="195.1">21-May-15</text>
<text x="279.2" y="193.3">XXX</text>
<text x="279.2" y="195.1">XXX</text>
<text x="284.2" y="193.3">XX-XX-XX</text>
<text x="284.2" y="195.1">XX-XX-XX</text>
<text x="231.2" y="202.5">Flash &amp; Audio &amp; LED</text>
<text x="233" y="198.9">SAMA5D2B-XULT</text>
</g>
<g font-size="1.6" fill="#000080">
<text x="216.6" y="21.7">R62</text>
<text x="216.6" y="23.8">0R</text>
<text x="55.7" y="28.8" transform="rotate(-90 55.7 28.8)">R320</text>
<text x="61.1" y="28.8" transform="rotate(-90 61.1 28.8)">R319</text>
<text x="77.4" y="25.4">U18</text>
<text x="91.6" y="27.2">C161</text>
<text x="97.8" y="27.2">100nF</text>
<text x="247.5" y="26.3">R71</text>
<text x="256.1" y="26.3">0R</text>
<text x="61.1" y="34.8" transform="rotate(-90 61.1 34.8)">10K</text>
<text x="198" y="32.4" transform="rotate(-90 198 32.4)">R312</text>
<text x="206.3" y="33.4">D7</text>
<text x="232.7" y="35.9" transform="rotate(-90 232.7 35.9)">C26 10uF</text>
<text x="236.2" y="35.9" transform="rotate(-90 236.2 35.9)">C33 10uF</text>
<text x="239.8" y="35.9" transform="rotate(-90 239.8 35.9)">C39 10uF</text>
<text x="243.3" y="35.9" transform="rotate(-90 243.3 35.9)">C32 10uF</text>
<text x="54.3" y="39.6">R316</text>
<text x="174.3" y="41.4">R311</text>
<text x="183.2" y="41.4">22R</text>
<text x="187.6" y="41.4">C158</text>
<text x="193.8" y="41.4">10nF</text>
<text x="198" y="38.4" transform="rotate(-90 198 38.4)">10K</text>
<text x="206.3" y="36.1">1N4148W</text>
<text x="54.3" y="42.7">0R</text>
<text x="71.2" y="42.3">AT24MAC402-MAHM-T</text>
<text x="191.2" y="55.6">R315</text>
<text x="200.1" y="55.6">22R</text>
<text x="206.9" y="59.9" transform="rotate(-90 206.9 59.9)">R313</text>
<text x="276.5" y="58.3">J5</text>
<text x="206.9" y="66" transform="rotate(-90 206.9 66)">10K</text>
<text x="210.7" y="61.9">U17 DMC2400UV</text>
<text x="252.5" y="64.5">180ohm at 100MHz</text>
<text x="72.9" y="67.2">U10</text>
<text x="98.5" y="68.3">C52</text>
<text x="98.5" y="70">100nF</text>
<text x="252.5" y="69.9">L26</text>
<text x="256.1" y="66.3">L25</text>
<text x="210.4" y="72.4" transform="rotate(-90 210.4 72.4)">R318</text>
<text x="218.7" y="73.4">D8</text>
<text x="218.7" y="76.1">1N4148W</text>
<text x="249.8" y="74.3">180ohm at 100MHz</text>
<text x="71.2" y="83.2">MX25L25673GM2I-08G</text>
<text x="185.8" y="80.5">R322</text>
<text x="194.7" y="80.5">22R</text>
<text x="199.2" y="80.5">C159</text>
<text x="205.4" y="80.5">10nF</text>
<text x="210.4" y="78.4" transform="rotate(-90 210.4 78.4)">10K</text>
<text x="203.6" y="94.8">R324</text>
<text x="212.5" y="94.8">22R</text>
<text x="80.9" y="101.9">U9</text>
<text x="219.3" y="99" transform="rotate(-90 219.3 99)">R323</text>
<text x="222.3" y="101">U19</text>
<text x="226.7" y="101">DMC2400UV</text>
<text x="219.3" y="105.1" transform="rotate(-90 219.3 105.1)">10K</text>
<text x="98.7" y="108.3">C53</text>
<text x="98.7" y="110">100nF</text>
<text x="76.5" y="117">AT25DF321A</text>
<text x="245.8" y="125.5">D2</text>
<text x="217" y="129.4">R326</text>
<text x="226.2" y="129.3">470R</text>
<text x="217" y="134.8">R325</text>
<text x="226.2" y="134.6">470R</text>
<text x="66.9" y="142.9">R226</text>
<text x="92.5" y="140.1">C63</text>
<text x="92.5" y="141.9">100nF</text>
<text x="217" y="140.1">R328</text>
<text x="225.8" y="139.9">470R</text>
<text x="66.9" y="144.7">10K</text>
<text x="85.4" y="146.3">U15</text>
<text x="105.3" y="144.7">R218</text>
<text x="105.3" y="146.5">10K</text>
<text x="243.6" y="147.2">RGB LED</text>
<text x="32.9" y="155.2">JPR9</text>
<text x="43.6" y="155.2">JP9</text>
<text x="125.7" y="150.1">R230</text>
<text x="125.7" y="151.8">10K</text>
<text x="32" y="157">Jumper</text>
<text x="40.9" y="157">Header 1X2</text>
<text x="80.9" y="159.7">NL17SZ126DFT2G</text>
<text x="227.6" y="158.9">TP29</text>
<text x="227.6" y="161.1">SMD</text>
<text x="76.5" y="163.2">R227</text>
<text x="85.4" y="163.2">100R 1%</text>
<text x="127.5" y="165.9">BSS138</text>
<text x="129.8" y="164.1">Q6</text>
<text x="243.6" y="162.3">BP1</text>
<text x="252.5" y="162.3">Tact Switch</text>
<text x="92.1" y="168.4">C62</text>
<text x="92.1" y="170.2">100nF</text>
<text x="105.3" y="172.5">R217</text>
<text x="85.4" y="174.8">U14</text>
<text x="105.3" y="174.2">10K</text>
<text x="80.9" y="188.1">NL17SZ126DFT2G</text>
</g>
<g font-size="1.6" fill="#004080">
<text x="73.8" y="28.3">A0</text>
<text x="81.1" y="28.3">VCC</text>
<text x="73.8" y="31.8">A1</text>
<text x="73.8" y="35.4">A2</text>
<text x="81.4" y="35.4">SCL</text>
<text x="81.8" y="31.8">WP</text>
<text x="73.8" y="38.9">GND</text>
<text x="81.2" y="38.9">SDA</text>
<text x="72" y="70.1">SI/SIO0</text>
<text x="82.9" y="70.1">VCC</text>
<text x="72" y="73.6">SO/SIO1</text>
<text x="72" y="77.2">SIO2</text>
<text x="82.7" y="73.6">GND</text>
<text x="83.1" y="77.2">CS#</text>
<text x="72" y="80.7">SIO3</text>
<text x="82.1" y="80.7">SCLK</text>
<text x="76.5" y="104.7">SI</text>
<text x="76.5" y="106.5">SO</text>
<text x="83.8" y="104.7">VCC</text>
<text x="76.5" y="111.8">CS</text>
<text x="76.5" y="108.3">SCK</text>
<text x="82.7" y="110.1">HOLD</text>
<text x="83.6" y="113.6">GND</text>
<text x="84.5" y="108.3">WP</text>
<text x="237.4" y="130.5">Red</text>
<text x="237.4" y="135.8">Green</text>
<text x="250.5" y="135.8">Anode</text>
<text x="237.4" y="141.2">Blue</text>
</g>
<g font-size="1.6" fill="#f00">
<text x="40.4" y="35">EEPROM_WP</text>
<text x="91.1" y="30.5">EEPROM_WP</text>
<text x="99.1" y="35.2">EEPROM_TWCK1_PD5</text>
<text x="118.4" y="35.2">[8]</text>
<text x="55.7" y="37.7" transform="rotate(-90 55.7 37.7)">DNP(10K)</text>
<text x="99.1" y="38.8">EEPROM_TWD1_PD4</text>
<text x="117.4" y="38.8">[8]</text>
<text x="149.6" y="42.1">[7]</text>
<text x="149.6" y="44.8">[7]</text>
<text x="153.3" y="42.1">CLASSD_R0_PB1</text>
<text x="153.3" y="44.8">CLASSD_R1_PB2</text>
<text x="34.4" y="69.7">[7]</text>
<text x="38.1" y="69.7">QSPI0_IO0_PA24</text>
<text x="34.4" y="73.3">[7]</text>
<text x="34.4" y="76.8">[7]</text>
<text x="38.1" y="73.3">QSPI0_IO1_PA25</text>
<text x="38.1" y="76.8">QSPI0_IO2_PA26</text>
<text x="104.4" y="75.9">QSPI0_CS</text>
<text x="34.4" y="80.4">[7]</text>
<text x="38.1" y="80.4">QSPI0_IO3_PA27</text>
<text x="104.4" y="80.5">QSPI0_SCK_PA22</text>
<text x="120.1" y="80.5">[7]</text>
<text x="159.3" y="81.3">[7]</text>
<text x="159.3" y="83.9">[7]</text>
<text x="163.1" y="81.3">CLASSD_R2_PB3</text>
<text x="163.1" y="83.9">CLASSD_R3_PB4</text>
<text x="44.1" y="104.4">[7]</text>
<text x="44.1" y="106.2">[7]</text>
<text x="44.1" y="107.9">[7]</text>
<text x="47.9" y="104.4">SPI0_MOSI_PA15</text>
<text x="47.9" y="106.2">SPI0_MISO_PA16</text>
<text x="47.9" y="107.9">SPI0_SPCK_PA14</text>
<text x="48.4" y="110.6">SPI0_CS0_PA17</text>
<text x="188.7" y="130.2">[7]</text>
<text x="192.4" y="130.2">LED_RED_PB6</text>
<text x="188.7" y="135.5">[7]</text>
<text x="192.4" y="135.5">LED_GREEN_PB5</text>
<text x="188.7" y="140.8">[7]</text>
<text x="192.4" y="140.8">LED_BLUE_PB0</text>
<text x="38.4" y="152.4">[7]</text>
<text x="42.2" y="152.4">QSPI0_CS_PA23</text>
<text x="106.2" y="151.4">QSPI0_CS</text>
<text x="136.2" y="155.2">SDHC0_CD_PA13</text>
<text x="151.9" y="155.2">[7]</text>
<text x="194.9" y="165.7">[7]</text>
<text x="198.6" y="165.7">USER_PB_PB9</text>
<text x="106.2" y="179.9">SPI0_CS0_PA17</text>
<text x="38.4" y="180.8">[7]</text>
<text x="42.2" y="180.8">SPI0_NPCS0_PA17</text>
</g>
<g font-size="1.6" fill="#00f">
<text x="265" y="67.2">Right P</text>
<text x="265" y="70.8">Right N</text>
<text x="88.8" y="149">VCC</text>
<text x="103.2" y="154.3">QSPI Flash CS</text>
<text x="82" y="156.1">GND</text>
<text x="134.3" y="158.8">eMMC Flash CS</text>
<text x="41.8" y="169.4">BOOT_DIS</text>
<text x="88.8" y="177.4">VCC</text>
<text x="82" y="184.6">GND</text>
<text x="104.9" y="182.8">SPI Flash CS</text>
</g>
<g font-size="1.5" fill="#00f">
<text x="210.2" y="41.2">G2</text>
<text x="215.2" y="39.4">PMOS</text>
<text x="221.9" y="41.2">S2</text>
<text x="221.9" y="46.5">D2</text>
<text x="221.9" y="51.9">D1</text>
<text x="210.2" y="55.4">G1</text>
<text x="215.2" y="59">NMOS</text>
<text x="221.9" y="57.2">S1</text>
<text x="222.6" y="80.3">G2</text>
<text x="227.6" y="78.5">PMOS</text>
<text x="234.4" y="80.3">S2</text>
<text x="234.4" y="85.6">D2</text>
<text x="222.6" y="94.5">G1</text>
<text x="234.4" y="91">D1</text>
<text x="227.6" y="98.1">NMOS</text>
<text x="234.4" y="96.3">S1</text>
</g>
<g font-size="1.4">
<text x="251.5" y="196.7">REV</text>
<text x="255.7" y="195.1">INIT EDIT</text>
<text x="256.4" y="196.7">MODIF.</text>
<text x="265.1" y="196.7">DES.</text>
<text x="272.1" y="196.7">DATE</text>
<text x="279" y="196.7">VER.</text>
<text x="285.8" y="196.7">DATE</text>
<text x="279.2" y="199">REV.</text>
<text x="285.4" y="199">SHEET</text>
</g>
<g font-size="1.3">
<text x="30.8" y="1.3">5</text>
<text x="88.9" y="1.3">4</text>
<text x="147" y="1.3">3</text>
<text x="205" y="1.3">2</text>
<text x="263.1" y="1.3">1</text>
<text x=".5" y="28.4">D</text>
<text x="292.6" y="28.4">D</text>
<text x=".5" y="79.5">C</text>
<text x="292.6" y="79.5">C</text>
<text x=".5" y="130.6">B</text>
<text x="292.6" y="130.6">B</text>
<text x=".5" y="181.7">A</text>
<text x="292.6" y="181.7">A</text>
<text x="251.5" y="198.9">SCALE</text>
<text x="30.8" y="207.4">5</text>
<text x="88.9" y="207.4">4</text>
<text x="147" y="207.4">3</text>
<text x="205" y="207.4">2</text>
<text x="263.1" y="207.4">1</text>
</g>
</svg>
